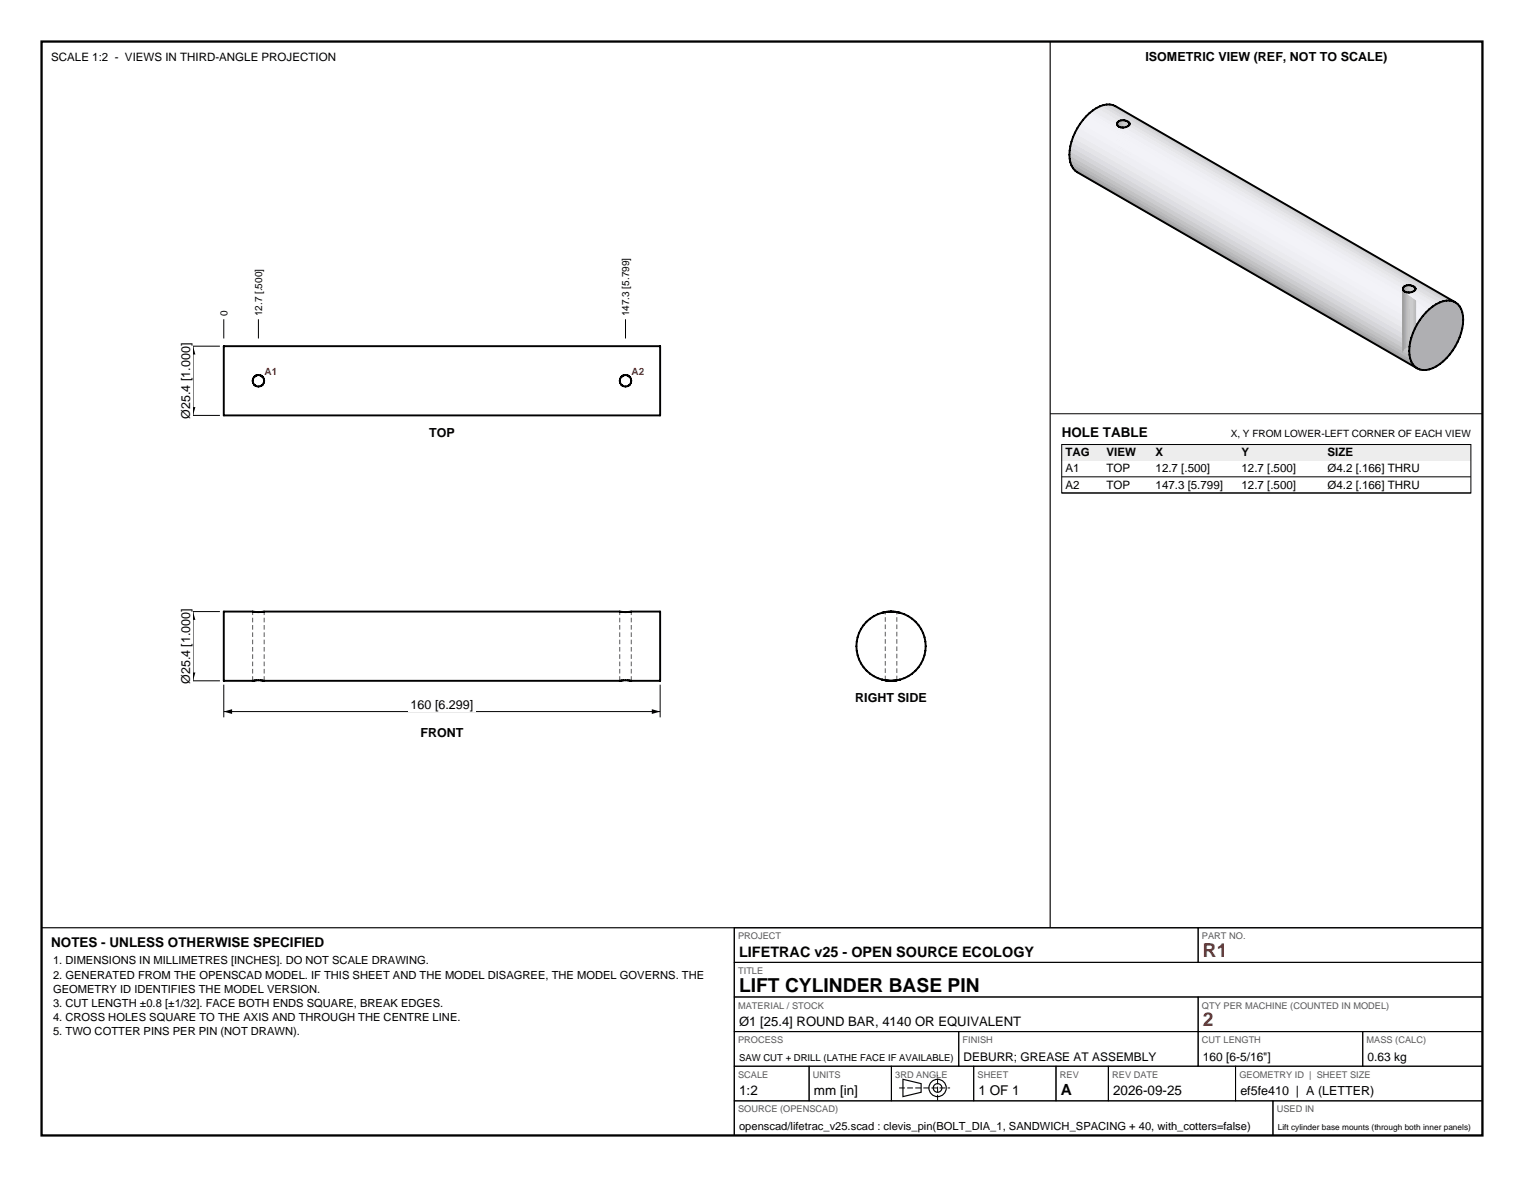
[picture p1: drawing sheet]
<svg xmlns="http://www.w3.org/2000/svg" width="279mm" height="216mm" viewBox="0 0 279 216" stroke-linecap="round" stroke-linejoin="round" font-family="sans-serif">
<path d="M7.6 7.6h264.2v200.7h-264.2z" fill="none" stroke="#000" stroke-width=".42"/>
<g fill="none" stroke="#000" stroke-width=".21">
<path d="M192.5 7.6v162.6M7.6 170.2h264.2M134.6 170.2v38.1M165.5 198l3.4 .8v1.6l-3.4 .8z"/>
<circle cx="171.9" cy="199.6" r="1.59"/>
<circle cx="171.9" cy="199.6" r=".79"/>
</g>
<g fill="none" stroke="#000" stroke-width=".18">
<path d="M41 125.6v6M41 130.5h80M121 125.6v6M134.6 170.2h85.1v6.3h-85.1zM134.6 176.5h137.2v6.4h-137.2zM219.7 170.2h52.1v6.3h-52.1zM134.6 182.9h85.1v6.3h-85.1zM134.6 189.2h41.2v6.4h-41.2zM134.6 195.6h13.7v6.3h-13.7zM148.3 195.6h15.1v6.3h-15.1zM163.4 195.6h15.1v6.3h-15.1zM175.8 189.2h43.9v6.4h-43.9z"/>
<path d="M178.5 195.6h15.1v6.3h-15.1zM193.6 195.6h9.6v6.3h-9.6zM203.2 195.6h23.3v6.3h-23.3zM219.7 182.9h52.1v6.3h-52.1zM219.7 189.2h30.1v6.4h-30.1zM226.5 195.6h45.3v6.3h-45.3zM249.8 189.2h22v6.4h-22zM134.6 201.9h98.8v6.4h-98.8zM233.4 201.9h38.4v6.4h-38.4z"/>
</g>
<path d="M164.8 199.6h9.4M171.9 201.9v-4.6" fill="none" stroke="#000" stroke-width=".18" stroke-dasharray="1.1 .4" stroke-linecap="butt"/>
<path d="M46.3 124.9v-12.7M48.4 124.9v-12.7M113.6 124.9v-12.7M115.7 124.9v-12.7M162.3 124.8v-12.5M164.4 124.8v-12.5" fill="none" stroke="#595959" stroke-width=".18" stroke-dasharray=".8 .5" stroke-linecap="butt"/>
<g fill="none" stroke="#000" stroke-width=".35">
<path d="M41 63.5h80v12.7h-80zM41 112.2l6.4 .1 1-.1h65.2l1.1 .1 6.3-.1v12.7l-6.3-.1-1.1 .1h-65.2l-1-.1-6.4 .1zM164.1 112.2h.1M164.2 112.2a6.3 6.3 0 0 0-7.1 5.5 6.3 6.3 0 0 0 5.4 7.1M164.2 112.2a6.3 6.3 0 0 1 5.5 7.2 6.3 6.3 0 0 1-7.2 5.4M162.5 124.8h.1"/>
<circle cx="47.4" cy="69.8" r="1.06"/>
<circle cx="114.7" cy="69.9" r="1.06"/>
</g>
<path d="M41 130.5l1.6-.4v.9zM119.5 130.1l1.5 .4-1.5 .5z" fill="#000"/>
<path d="M74.9 127.7h12.3v2.8h-12.3z" fill-rule="evenodd" fill="#fff"/>
<path d="M34.3 112.2h6M35.4 112.2v12.7M34.3 124.9h6" fill="none" stroke="#000" stroke-width=".18"/>
<path d="M35.4 112.2l.4 1.5h-.9zM34.9 123.4h.9l-.4 1.5z" fill="#000"/>
<path d="M32.6 111.2h2.8v14.7h-2.8z" fill-rule="evenodd" fill="#fff"/>
<path d="M34.3 76.2h6M34.3 63.5h6M35.4 63.5v12.7" fill="none" stroke="#000" stroke-width=".18"/>
<path d="M34.9 74.7h.9l-.4 1.5zM35.4 63.5l.4 1.5h-.9z" fill="#000"/>
<path d="M32.6 62.5h2.8v14.7h-2.8z" fill-rule="evenodd" fill="#fff"/>
<path d="M41 58.6v3.5M47.4 58.6v3.5M114.7 58.6v3.5M192.5 75.9h79.3" fill="none" stroke="#000" stroke-width=".18"/>
<g fill="#cacace" stroke="#cacace" stroke-width=".18">
<path d="M206 33.4h.4z"/>
<path d="M206 22.1l.4 11.3h-.4z"/>
<path d="M206.4 22.1l.4 11.4-.4-.1z"/>
<path d="M206 22.1h.4v11.3z"/>
<path d="M206.4 22.1l.4 .2v11.2z"/>
<path d="M206 22.1h.4z"/>
<path d="M258.4 63.6l.4 .1z"/>
<path d="M258.4 52.3l.4 11.4-.4-.1z"/>
<path d="M258.8 52.4l.4 11.4-.4-.1z"/>
<path d="M258.4 52.3l.4 .1v11.3z"/>
<path d="M258.8 52.4l.4 .2v11.2z"/>
<path d="M258.4 52.3l.4 .1z"/>
</g>
<g fill="#b7b7bb" stroke="#b7b7bb" stroke-width=".18">
<path d="M207 33.8l.1 .3z"/>
<path d="M207.1 22.7v11.4z"/>
<path d="M207 22.5v11.3z"/>
<path d="M207 22.5l.1 .2z"/>
<path d="M259.4 64l.1 .3z"/>
<path d="M259.5 53v11.3z"/>
<path d="M259.4 52.8v11.2z"/>
<path d="M259.4 52.8l.1 .2z"/>
</g>
<g fill="#c3c3c7" stroke="#c3c3c7" stroke-width=".18">
<path d="M205.5 22.1l.5 11.3-.5 .1z"/>
<path d="M207 22.5v11.3l-.2-.3z"/>
<path d="M205.5 22.1h.5v11.3z"/>
<path d="M206.8 22.3l.2 .2-.2 11z"/>
<path d="M257.9 52.3l.5 11.3-.5 .1z"/>
<path d="M259.4 52.8v11.2l-.2-.2z"/>
<path d="M257.9 52.3h.5v11.3z"/>
<path d="M259.2 52.6l.2 .2-.2 11z"/>
</g>
<g fill="#b6b6ba" stroke="#b6b6ba" stroke-width=".18">
<path d="M205.1 22.2l.4 11.3-.4 .1z"/>
<path d="M205.1 22.2l.4-.1v11.4z"/>
<path d="M257.5 52.5l.4 11.2-.4 .2z"/>
<path d="M257.5 52.5l.4-.2v11.4z"/>
</g>
<g fill="#a6a6aa" stroke="#a6a6aa" stroke-width=".18">
<path d="M204.9 22.4l.2 11.2-.2 .2z"/>
<path d="M204.9 22.4l.2-.2v11.4z"/>
<path d="M257.3 52.7l.2 11.2-.2 .2z"/>
<path d="M257.3 52.7l.2-.2v11.4z"/>
</g>
<g fill="#9e9ea1" stroke="#9e9ea1" stroke-width=".18">
<path d="M204.8 22.7v11.4z"/>
<path d="M204.9 22.4v11.4z"/>
<path d="M197.1 31.3l62.3 35.9z"/>
<path d="M196.7 30.9l62.3 35.9-61.9-35.5z"/>
<path d="M197.5 31.6l62.3 36z"/>
<path d="M197.1 31.3l61.9 35.5 .4 .4z"/>
<path d="M257.2 53v11.3z"/>
<path d="M257.3 52.7v11.4z"/>
</g>
<g fill="#dfdfe3" stroke="#dfdfe3" stroke-width=".18">
<path d="M201.7 19.5l.6-.2 3.8 2.8z"/>
<path d="M202.3 19.3l4.1 2.8h-.3z"/>
<path d="M202.3 19.3l4.5 3z"/>
<path d="M202.3 19.3l62.3 36-57.8-33z"/>
<path d="M206.8 22.3l52.4 30.3z"/>
<path d="M207 22.5l51.8 29.9-51.7-29.8z"/>
<path d="M207 22.5l52.2 30.1z"/>
<path d="M207.1 22.6l51.7 29.8-.3-.1z"/>
<path d="M206.8 22.3l57.8 33-5.4-2.7z"/>
<path d="M259.2 52.6l5.4 2.7z"/>
<path d="M259.4 52.8l5.2 2.5-5.1-2.4z"/>
<path d="M259.5 52.9l5.1 2.4-.6 .2z"/>
</g>
<g fill="#e6e6ea" stroke="#e6e6ea" stroke-width=".18">
<path d="M201 19.8l.7-.3 3.4 2.7z"/>
<path d="M201.7 19.5l4.4 2.6z"/>
<path d="M201.7 19.5l4.3 2.6h-.5z"/>
<path d="M201.7 19.5l3.8 2.6-.4 .1z"/>
<path d="M207.1 22.6l51.4 29.7z"/>
<path d="M207.1 22.7l51.3 29.6-51.4-29.3z"/>
<path d="M206.8 23.2l.2-.2 50.9 29.3z"/>
<path d="M207.1 22.7l51.4 29.6z"/>
<path d="M207 23l51.4 29.3h-.5z"/>
<path d="M206.8 23.2l51.1 29.1-.4 .2z"/>
<path d="M259.5 52.9l4.5 2.6z"/>
<path d="M259.5 53l4.5 2.5-4.6-2.3z"/>
<path d="M259.2 53.4l.2-.2 4.6 2.3z"/>
<path d="M259.2 53.4l4.8 2.1-.7 .3z"/>
</g>
<g fill="#ebebf0" stroke="#ebebf0" stroke-width=".18">
<path d="M200.4 20.2l.6-.4 4.1 2.4z"/>
<path d="M200.4 20.2l4.7 2-.2 .2z"/>
<path d="M200.4 20.2l4.5 2.2-.1 .3z"/>
<path d="M200.4 20.2l4.4 2.6z"/>
<path d="M206.4 23.3l.4-.1 50.5 29.5z"/>
<path d="M206 23.4l.4-.1 50.8 29.7z"/>
<path d="M205.8 23.4l51.4 29.7z"/>
<path d="M206.8 23.2l50.7 29.3-.2 .2z"/>
<path d="M206.4 23.3l50.9 29.4-.1 .3z"/>
<path d="M206 23.4l51.2 29.7z"/>
<path d="M258.8 53.6l.4-.2 3.5 2.8z"/>
<path d="M258.4 53.7l.4-.1 3.9 2.6z"/>
<path d="M258.2 53.6l4.5 2.6z"/>
<path d="M259.2 53.4l4.1 2.4-.6 .4z"/>
</g>
<g fill="#efeff4" stroke="#efeff4" stroke-width=".18">
<path d="M199.7 20.8l.7-.6 4.4 2.6z"/>
<path d="M199.7 20.8l5.1 2 .1 .2z"/>
<path d="M199.7 20.8l5.2 2.2 .2 .2z"/>
<path d="M205.5 23.4h.3l51.5 29.9z"/>
<path d="M205.1 23.2l52.4 30.3z"/>
<path d="M199.7 20.8l5.4 2.4 56.9 33.5z"/>
<path d="M205.8 23.4l51.4 29.7 .1 .2z"/>
<path d="M205.5 23.4l52 30.1z"/>
<path d="M205.1 23.2l52.4 30.3 4.5 3.2z"/>
<path d="M257.5 53.5l.4 .1 4.1 3.1z"/>
<path d="M257.9 53.6h.3l3.8 3.1z"/>
<path d="M258.2 53.6l4.5 2.6-.7 .5z"/>
</g>
<g fill="#bbbbbf" stroke="#bbbbbf" stroke-width=".18">
<path d="M204 19.3l62.3 35.9z"/>
<path d="M204.5 19.5l62.3 35.9z"/>
</g>
<g fill="#c5c5c9" stroke="#c5c5c9" stroke-width=".18">
<path d="M203.5 19.2l.5 .1 61.8 35.8z"/>
<path d="M204 19.3l62.3 35.9-.5-.1z"/>
</g>
<g fill="#cfcfd3" stroke="#cfcfd3" stroke-width=".18">
<path d="M202.9 19.2h.6l61.7 35.9z"/>
<path d="M203.5 19.2l62.3 35.9h-.6z"/>
</g>
<g fill="#a2a2a6" stroke="#a2a2a6" stroke-width=".18">
<path d="M196.4 30.4l62.3 35.9-62-35.4z"/>
<path d="M196.7 30.9l62 35.4 .3 .5z"/>
</g>
<g fill="#adadb1" stroke="#adadb1" stroke-width=".18">
<path d="M196.2 29.8l62.3 35.9-62.1-35.3z"/>
<path d="M196.4 30.4l62.1 35.3 .2 .6z"/>
</g>
<g fill="#d7d7dc" stroke="#d7d7dc" stroke-width=".18">
<path d="M202.3 19.3l.6-.1 61.7 36.1z"/>
<path d="M202.9 19.2l62.3 35.9-.6 .2z"/>
</g>
<g fill="#b8b8bc" stroke="#b8b8bc" stroke-width=".18">
<path d="M196.1 29.1l62.3 36-62.2-35.3z"/>
<path d="M196.2 29.8l62.2 35.3 .1 .6z"/>
</g>
<g fill="#c2c2c6" stroke="#c2c2c6" stroke-width=".18">
<path d="M196.1 28.4l62.3 36-62.3-35.3z"/>
<path d="M196.1 29.1l62.3 35.3v.7z"/>
</g>
<g fill="#ccccd0" stroke="#ccccd0" stroke-width=".18">
<path d="M196.1 27.6l62.3 36-62.3-35.2z"/>
<path d="M196.1 28.4l62.3 35.2v.8z"/>
</g>
<g fill="#d5d5d9" stroke="#d5d5d9" stroke-width=".18">
<path d="M196.2 26.8l62.3 36-62.4-35.2z"/>
<path d="M196.1 27.6l62.4 35.2-.1 .8z"/>
</g>
<g fill="#dddde2" stroke="#dddde2" stroke-width=".18">
<path d="M196.4 26l62.3 36-62.5-35.2z"/>
<path d="M196.2 26.8l62.5 35.2-.2 .8z"/>
</g>
<g fill="#f2f2f7" stroke="#f2f2f7" stroke-width=".18">
<path d="M199.1 21.4l.6-.6 61.7 36.5z"/>
<path d="M199.7 20.8l62.3 35.9-.6 .6z"/>
</g>
<g fill="#f3f3f8" stroke="#f3f3f8" stroke-width=".18">
<path d="M199.1 21.4l61.7 36.6-62.3-36z"/>
<path d="M198.5 22l61.8 36.7-62.3-36z"/>
<path d="M199.1 21.4l62.3 35.9-.6 .7z"/>
<path d="M198.5 22l62.3 36-.5 .7z"/>
</g>
<g fill="#e4e4e9" stroke="#e4e4e9" stroke-width=".18">
<path d="M196.7 25.2l62.3 35.9-62.6-35.1z"/>
<path d="M196.4 26l62.6 35.1-.3 .9z"/>
</g>
<g fill="#eaeaee" stroke="#eaeaee" stroke-width=".18">
<path d="M197.1 24.3l62.3 36-62.7-35.1z"/>
<path d="M196.7 25.2l62.7 35.1-.4 .8z"/>
</g>
<g fill="#f1f1f6" stroke="#f1f1f6" stroke-width=".18">
<path d="M198 22.7l61.8 36.8-62.3-36z"/>
<path d="M198 22.7l62.3 36-.5 .8z"/>
</g>
<g fill="#eeeef3" stroke="#eeeef3" stroke-width=".18">
<path d="M197.5 23.5l62.3 36-62.7-35.2z"/>
<path d="M197.1 24.3l62.7 35.2-.4 .8z"/>
</g>
<g fill="#afafb2" stroke="#afafb2" stroke-width=".18">
<path d="M267.9 56.7l.2 3.5-.2 .9z"/>
<path d="M268.1 57.3l.1 2.1-.1 .8z"/>
<path d="M267.6 56.2l.3 4.9-.3 .8z"/>
<path d="M268.2 57.9v1.5z"/>
<path d="M267.2 55.8l.4 6.1-.4 .8z"/>
<path d="M266.8 55.4l.4 7.3-.4 .8z"/>
<path d="M268.1 57.3l.1 2.1z"/>
<path d="M266.3 55.2l.5 8.3-.5 .8z"/>
<path d="M267.9 56.7l.2 .6v2.9z"/>
<path d="M265.8 55.1l.5 9.2-.5 .7z"/>
<path d="M267.6 56.2l.3 .5v4.4z"/>
<path d="M265.2 55.1l.6 9.9-.6 .7z"/>
<path d="M267.2 55.8l.4 .4v5.7z"/>
<path d="M264.6 55.3l.6 10.4-.6 .6z"/>
<path d="M266.8 55.4l.4 .4v6.9z"/>
<path d="M264 55.5l.6 10.8-.6 .5z"/>
<path d="M266.3 55.2l.5 .2v8.1z"/>
<path d="M263.3 55.8l.7 11-.7 .4z"/>
<path d="M265.8 55.1l.5 .1v9.1z"/>
<path d="M262.7 56.2l.6 11-.6 .3z"/>
<path d="M265.2 55.1h.6v9.9z"/>
<path d="M262 56.7l.7 10.8-.7 .3z"/>
<path d="M264.6 55.3l.6-.2v10.6z"/>
<path d="M261.4 57.3l.6 10.5-.6 .1z"/>
<path d="M264 55.5l.6-.2v11z"/>
<path d="M260.8 58l.6 9.9h-.6z"/>
<path d="M263.3 55.8l.7-.3v11.3z"/>
<path d="M260.3 58.7l.5 9.2-.5-.1z"/>
<path d="M262.7 56.2l.6-.4v11.4z"/>
<path d="M259.8 59.5l.5 8.3-.5-.2z"/>
<path d="M262 56.7l.7-.5v11.3z"/>
<path d="M259.4 60.3l.4 7.3-.4-.4z"/>
<path d="M261.4 57.3l.6-.6v11.1z"/>
<path d="M259 61.1l.4 6.1-.4-.4z"/>
<path d="M261.4 57.3v10.6l-.6-9.9z"/>
<path d="M258.7 62l.3 4.8-.3-.5z"/>
<path d="M260.8 58v9.9l-.5-9.2z"/>
<path d="M258.5 62.8l.2 3.5-.2-.6z"/>
<path d="M260.3 58.7v9.1l-.5-8.3z"/>
<path d="M258.4 63.6l.1 2.1z"/>
<path d="M259.8 59.5v8.1l-.4-7.3z"/>
<path d="M259.4 60.3v6.9l-.4-6.1z"/>
<path d="M258.4 63.6v1.5z"/>
<path d="M259 61.1v5.7l-.3-4.8z"/>
<path d="M258.5 62.8v2.9l-.1-2.1z"/>
<path d="M258.7 62v4.3l-.2-3.5z"/>
</g>
<path d="M204.9 22.4a1.48 1.48 0 0 1 2.2 .3 1.48 1.48 0 0 1-2.2 .3zM257.3 52.7a1.48 1.48 0 0 1 2.2 .3 1.48 1.48 0 0 1-2.2 .3zM266.8 55.4l-62.3-35.9a3.8 3.8 0 0 0-4.1 .7 10.7 10.7 0 0 0-4.3 8.9 3.3 3.3 0 0 0 1.4 2.5l62.3 36M266.8 55.4a3.8 3.8 0 0 0-4.1 .8 10.7 10.7 0 0 0-4.3 8.9 3.3 3.3 0 0 0 1.4 2.5M266.8 55.4a3.8 3.8 0 0 1 1.4 4 10.7 10.7 0 0 1-5.5 8.1 3.3 3.3 0 0 1-2.9 .1" fill="none" stroke="#000" stroke-width=".35"/>
<path d="M194.6 81.5h75.1v3h-75.1z" fill-rule="evenodd" fill="#ededed"/>
<path d="M194.6 81.5h75.1v8.9h-75.1zM194.6 87.5h75.1M194.6 90.4h75.1" fill="none" stroke="#000" stroke-width=".18"/>
<g font-size="3.5" fill="#bf1a1a">
<text x="220.5" y="175.5">R1</text>
<text x="220.5" y="188.2">2</text>
</g>
<text font-size="3.5" x="135.5" y="181.9">LIFT CYLINDER BASE PIN</text>
<text font-size="2.8" x="194.5" y="200.9">A</text>
<text font-size="2.6" x="135.5" y="175.5">LIFETRAC v25 - OPEN SOURCE ECOLOGY</text>
<g font-size="2.5">
<text x="194.6" y="80.1">HOLE TABLE</text>
<text x="9.4" y="173.7">NOTES - UNLESS OTHERWISE SPECIFIED</text>
<text x="135.5" y="200.9">1:2</text>
<text x="149.2" y="200.9">mm [in]</text>
<text x="179.4" y="200.9">1 OF 1</text>
<text x="204.1" y="200.9">2026-09-25</text>
</g>
<text font-size="2.4" x="135.5" y="188.2">Ø1 [25.4] ROUND BAR, 4140 OR EQUIVALENT</text>
<g font-size="2.3">
<text x="210" y="11.1">ISOMETRIC VIEW (REF, NOT TO SCALE)</text>
<text x="34.9" y="76.8" transform="rotate(-90 34.9 76.8)">Ø25.4 [1.000]</text>
<text x="78.7" y="80.1">TOP</text>
<text x="34.9" y="125.5" transform="rotate(-90 34.9 125.5)">Ø25.4 [1.000]</text>
<text x="75.3" y="130">160 [6.299]</text>
<text x="156.8" y="128.8">RIGHT SIDE</text>
<text x="77.1" y="135.1">FRONT</text>
<text x="227.4" y="200.9">ef5fe410 | A (LETTER)</text>
</g>
<g font-size="2.2">
<text x="176.6" y="194.6">DEBURR; GREASE AT ASSEMBLY</text>
<text x="220.5" y="194.6">160 [6-5/16&quot;]</text>
<text x="250.7" y="194.6">0.63 kg</text>
</g>
<g font-size="2.1">
<text x="9.4" y="11.1">SCALE 1:2 - VIEWS IN THIRD-ANGLE PROJECTION</text>
<text x="195.4" y="83.7">TAG</text>
<text x="202.9" y="83.7">VIEW</text>
<text x="211.9" y="83.7">X</text>
<text x="227.6" y="83.7">Y</text>
<text x="243.4" y="83.7">SIZE</text>
<text x="195.4" y="86.7">A1</text>
<text x="195.4" y="89.6">A2</text>
<text x="202.9" y="86.7">TOP</text>
<text x="202.9" y="89.6">TOP</text>
<text x="211.9" y="86.7">12.7 [.500]</text>
<text x="211.9" y="89.6">147.3 [5.799]</text>
<text x="227.6" y="86.7">12.7 [.500]</text>
<text x="227.6" y="89.6">12.7 [.500]</text>
<text x="243.4" y="86.7">Ø4.2 [.166] THRU</text>
<text x="243.4" y="89.6">Ø4.2 [.166] THRU</text>
</g>
<g font-size="2">
<text x="9.7" y="176.9">1. DIMENSIONS IN MILLIMETRES [INCHES]. DO NOT SCALE DRAWING.</text>
<text x="9.7" y="179.5">2. GENERATED FROM THE OPENSCAD MODEL. IF THIS SHEET AND THE MODEL DISAGREE, THE MODEL GOVERNS. THE</text>
<text x="9.7" y="182.1">GEOMETRY ID IDENTIFIES THE MODEL VERSION.</text>
<text x="9.7" y="184.7">3. CUT LENGTH ±0.8 [±1/32]. FACE BOTH ENDS SQUARE, BREAK EDGES.</text>
<text x="9.7" y="187.3">4. CROSS HOLES SQUARE TO THE AXIS AND THROUGH THE CENTRE LINE.</text>
<text x="9.7" y="189.9">5. TWO COTTER PINS PER PIN (NOT DRAWN).</text>
<text x="135.5" y="207.3">openscad/lifetrac_v25.scad : clevis_pin(BOLT_DIA_1, SANDWICH_SPACING + 40, with_cotters=false)</text>
</g>
<g font-size="1.8">
<text x="41.7" y="58" transform="rotate(-90 41.7 58)">0</text>
<text x="48" y="58" transform="rotate(-90 48 58)">12.7 [.500]</text>
<text x="115.3" y="58" transform="rotate(-90 115.3 58)">147.3 [5.799]</text>
<text x="225.6" y="80.1">X, Y FROM LOWER-LEFT CORNER OF EACH VIEW</text>
</g>
<g font-size="1.8" fill="#bf1a1a">
<text x="48.5" y="68.7">A1</text>
<text x="115.8" y="68.7">A2</text>
</g>
<g font-size="1.7" fill="#595959">
<text x="135.3" y="172.3">PROJECT</text>
<text x="220.4" y="172.3">PART NO.</text>
<text x="135.3" y="178.6">TITLE</text>
<text x="135.3" y="185">MATERIAL / STOCK</text>
<text x="220.4" y="185">QTY PER MACHINE (COUNTED IN MODEL)</text>
<text x="135.3" y="191.3">PROCESS</text>
<text x="176.5" y="191.3">FINISH</text>
<text x="220.4" y="191.3">CUT LENGTH</text>
<text x="250.5" y="191.3">MASS (CALC)</text>
<text x="135.3" y="197.7">SCALE</text>
<text x="149" y="197.7">UNITS</text>
<text x="164.1" y="197.7">3RD ANGLE</text>
<text x="179.2" y="197.7">SHEET</text>
<text x="194.3" y="197.7">REV</text>
<text x="203.9" y="197.7">REV DATE</text>
<text x="227.2" y="197.7">GEOMETRY ID | SHEET SIZE</text>
<text x="135.3" y="204">SOURCE (OPENSCAD)</text>
<text x="234.1" y="204">USED IN</text>
</g>
<text font-size="1.7" x="135.5" y="194.6">SAW CUT + DRILL (LATHE FACE IF AVAILABLE)</text>
<text font-size="1.5" x="234.3" y="207.3">Lift cylinder base mounts (through both inner panels)</text>
</svg>
